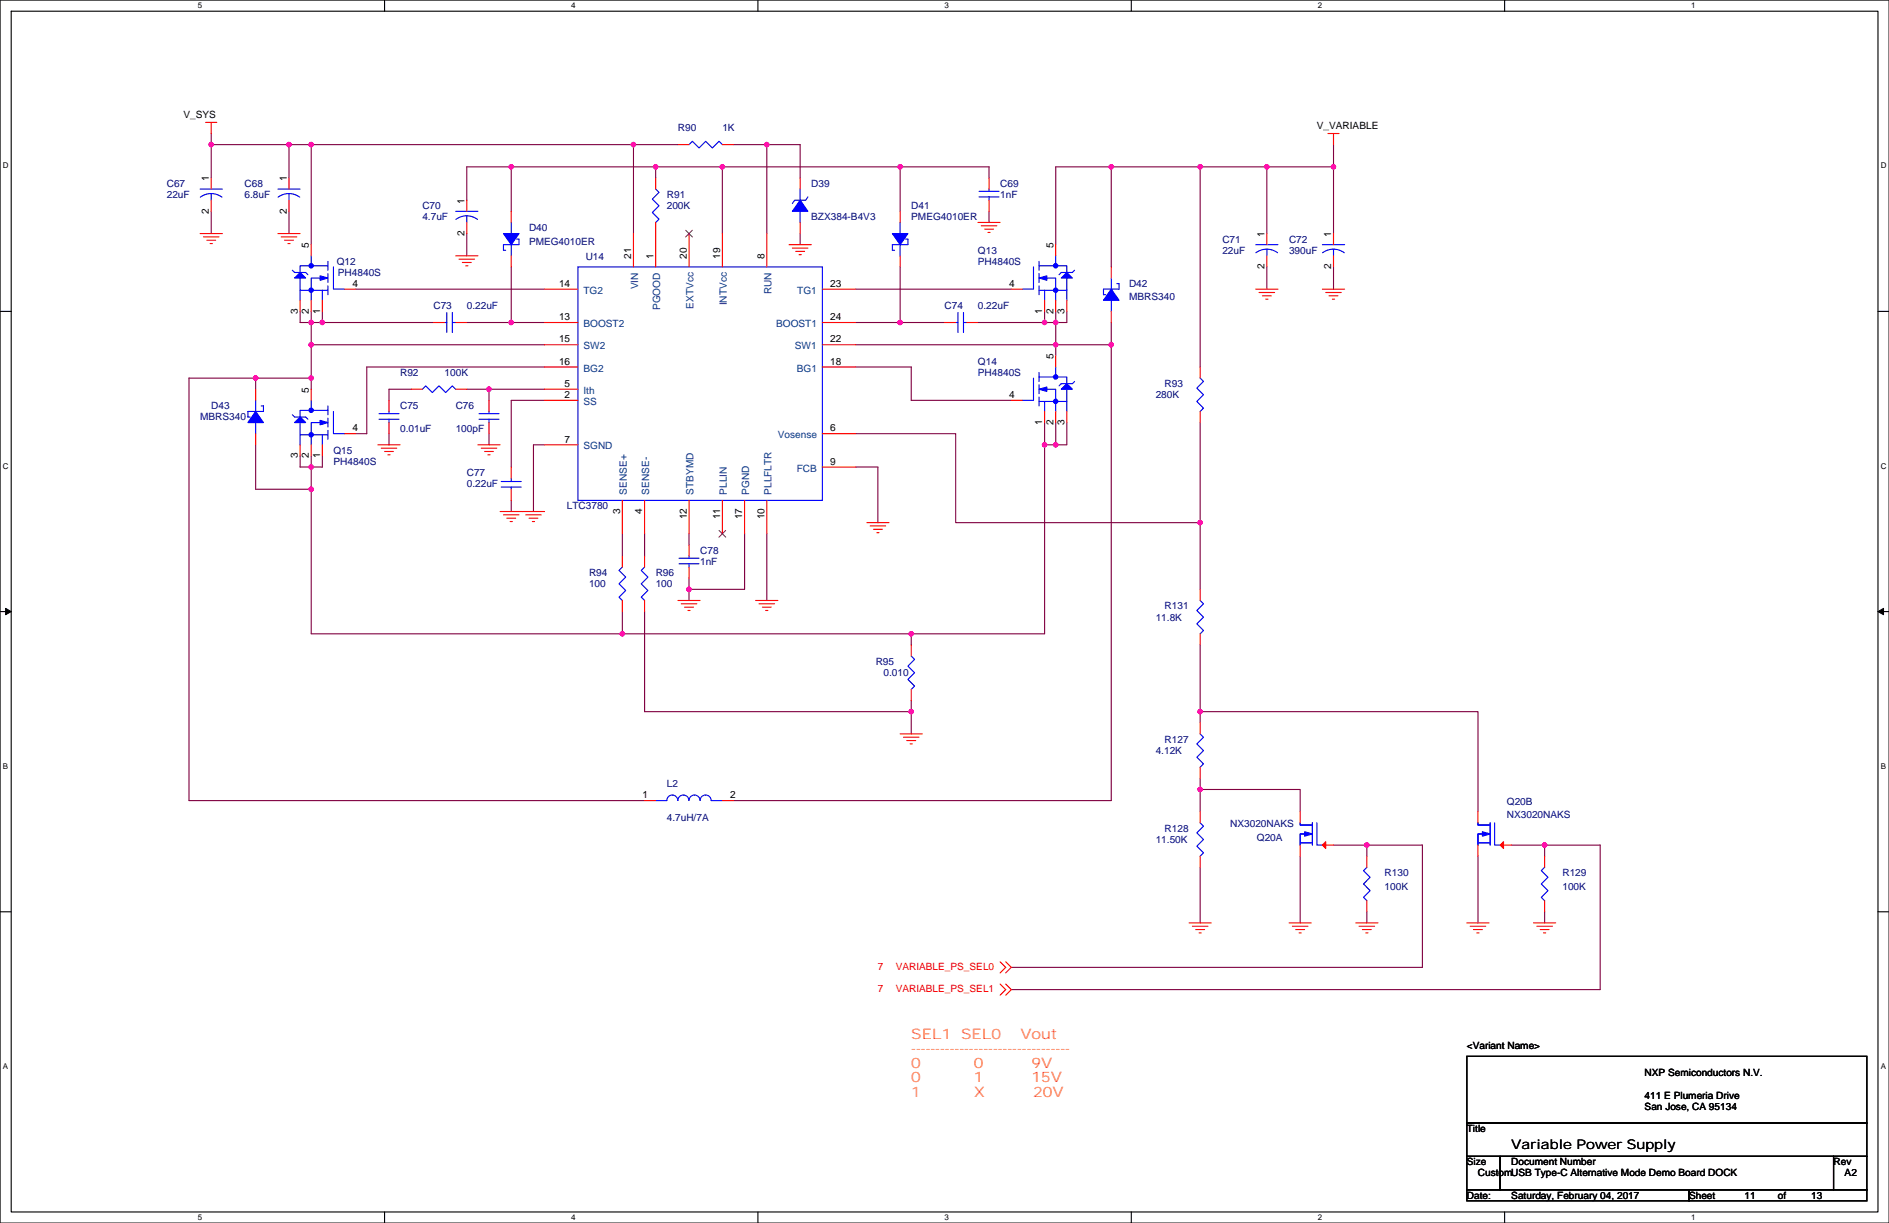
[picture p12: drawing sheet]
<svg xmlns="http://www.w3.org/2000/svg" width="432mm" height="279mm" viewBox="0 0 432 279" stroke-linecap="round" stroke-linejoin="round" font-family="sans-serif">
<path d="M0 0h431.8v279.4h-431.8zM2.6 2.6h426.7v274.3h-426.7z" fill="none" stroke="#000" stroke-width=".25"/>
<g fill="#fff">
<path d="M45.2 .3h1v2h-1z"/>
<path d="M45.2 277.1h1v2.1h-1z"/>
</g>
<path d="M87.9 0v2.6M87.9 276.9v2.5" fill="none" stroke="#000" stroke-width=".25"/>
<g fill="#fff">
<path d="M130.6 .3h1v2h-1z"/>
<path d="M130.6 277.1h1v2.1h-1z"/>
</g>
<path d="M173.2 0v2.6M173.2 276.9v2.5" fill="none" stroke="#000" stroke-width=".25"/>
<g fill="#fff">
<path d="M215.9 .3h1v2h-1z"/>
<path d="M215.9 277.1h1v2.1h-1z"/>
</g>
<path d="M258.6 0v2.6M258.6 276.9v2.5" fill="none" stroke="#000" stroke-width=".25"/>
<g fill="#fff">
<path d="M301.3 .3h1v2h-1z"/>
<path d="M301.3 277.1h1v2.1h-1z"/>
</g>
<path d="M343.9 0v2.6M343.9 276.9v2.5" fill="none" stroke="#000" stroke-width=".25"/>
<g fill="#fff">
<path d="M386.6 .3h1v2h-1z"/>
<path d="M386.6 277.1h1v2.1h-1z"/>
<path d="M.7 36.9h1.2v2h-1.2z"/>
<path d="M429.9 36.9h1.3v2h-1.3z"/>
<path d="M.7 105.4h1.2v2.1h-1.2z"/>
<path d="M429.9 105.4h1.3v2.1h-1.3z"/>
</g>
<path d="M0 71.1h2.6M429.3 71.1h2.5" fill="none" stroke="#000" stroke-width=".25"/>
<g fill="#fff">
<path d="M.7 174h1.2v2h-1.2z"/>
<path d="M429.9 174h1.2v2h-1.2z"/>
</g>
<path d="M0 139.7h2.6M429.3 139.7h2.5" fill="none" stroke="#000" stroke-width=".25"/>
<path d="M1.3 139l1.3 .7-1.3 .7zM429.3 139.7l1.3-.7v1.4z" fill="#000" stroke="#000" stroke-width=".23"/>
<g fill="#fff">
<path d="M.7 242.6h1.2v2h-1.2z"/>
<path d="M429.9 242.6h1.2v2h-1.2z"/>
</g>
<path d="M0 208.3h2.6M429.3 208.3h2.5M335.3 241.3h91.4v15.3h-91.4zM335.3 256.6h91.4v7.6h-91.4zM335.3 271.8h50.8v2.5h-50.8zM335.3 264.2h7.6v7.6h-7.6zM342.9 264.2h76.2v7.6h-76.2zM386.1 271.8h40.6v2.5h-40.6zM419.1 264.2h7.6v7.6h-7.6z" fill="none" stroke="#000" stroke-width=".25"/>
<g fill="none" stroke="#800040" stroke-width=".25">
<path d="M48.3 30.5v2.5M48.3 33v7.7M48.3 33h17.8M66.1 33h5M66.1 33v7.7M71.1 33v22.9M71.1 33h73.7v20.4M116.9 38.1v10.2M116.9 38.1h-10.2v7.6M116.9 38.1h33M144.8 33h10.2M149.9 38.1v2.6"/>
<path d="M149.9 38.1h15.2M165.1 38.1v15.3M165.1 38.1h40.7M167.7 33h7.6M175.3 33h7.6v7.7M175.3 33v20.4M205.8 38.1h20.3v2.6M205.8 38.1v10.2M254 38.1h20.3M254 38.1h-12.7v17.8M254 38.1v22.9M274.3 38.1v45.7"/>
<path d="M274.3 38.1h15.3M289.6 38.1v15.3M289.6 38.1h15.2M304.8 38.1v15.3M304.8 33v5.1M48.3 48.3v5.1M66.1 48.3v5.1M106.7 53.4v5M182.9 53.4v2.5M226.1 48.3v2.5M68.6 71.1v2.6h2.5M71.1 71.1v2.6"/>
<path d="M71.1 78.8h53.4M71.1 73.7h2.6M71.1 73.7v5.1M71.1 78.8v7.6M73.7 73.7h25.4M73.7 71.1v2.6M81.3 66.1h43.2M106.7 73.7h10.2M116.9 73.7h7.6M116.9 61v12.7M195.6 78.8h45.7M195.6 73.7h10.2"/>
<path d="M195.6 66.1h35.6M205.8 73.7h10.1M205.8 61v12.7M223.5 73.7h15.3M238.8 71.1v2.6M238.8 73.7h2.5M241.3 71.1v2.6M241.3 78.8h12.7M241.3 78.8v2.5M241.3 73.7v5.1M243.9 71.1v2.6h-2.6M254 78.8v104.1h-86.3"/>
<path d="M254 73.7v5.1M289.6 61v5.1M304.8 61v5.1M58.4 86.4h12.7M58.4 86.4v2.5M58.4 86.4h-15.2v96.5h104.1M71.1 86.4v2.5M88.9 99.1v2.5M94 88.9h-5.1v2.6M106.7 88.9h5.1M111.8 99.1v2.5M111.8 88.9v2.6"/>
<path d="M111.8 88.9h12.7M124.5 83.8h-40.7v15.3h-2.5M124.5 91.5h-7.6v15.2M195.6 83.8h12.7v7.7h22.9M195.6 99.1h22.9v20.3h55.8M238.8 96.5v5.1M241.3 96.5v5.1M243.9 96.5v5.1h-2.6M274.3 96.5v22.9M58.4 101.6v10.2h12.7M68.6 104.2v2.5h2.5M71.1 111.8v33h71.2"/>
<path d="M71.1 104.2v2.5M71.1 106.7v5.1M73.7 104.2v2.5h-2.6M116.9 114.3v2.6M124.5 101.6h-2.6v15.3M195.6 106.7h5.1v12.7M238.8 101.6v43.2h-30.5M238.8 101.6h2.5M274.3 119.4v15.2M142.3 139.7v5.1M142.3 121.9v5.1M147.3 139.7v22.9h61"/>
<path d="M147.3 121.9v5.1M157.5 121.9v2.6M157.5 132.1v2.5M157.5 134.6v2.6M170.2 121.9v12.7h-12.7M175.3 121.9v15.3M142.3 144.8h66M208.3 144.8v2.5M274.3 147.3v15.3M208.3 160v2.6M208.3 162.6v5.1M274.3 177.8v2.6"/>
<path d="M274.3 162.6h63.5v22.8M274.3 162.6v2.5M274.3 180.4h22.9v5M274.3 198.1v12.7M274.3 180.4v5M297.2 195.6v15.2M304.8 193.1h7.6M312.4 193.1v2.5M312.4 193.1h12.7v27.9h-93.9M337.8 195.6v15.2M345.5 193.1h7.6M353.1 193.1v2.5"/>
<path d="M353.1 193.1h12.7v33h-134.6M312.4 208.3v2.5M353.1 208.3v2.5"/>
</g>
<g fill="#f0f" stroke="#f0f" stroke-width=".25">
<circle cx="71.1" cy="73.7" r=".5"/>
<circle cx="71.1" cy="78.7" r=".5"/>
<circle cx="71.1" cy="86.4" r=".5"/>
<circle cx="144.8" cy="33" r=".5"/>
<circle cx="71.1" cy="33" r=".5"/>
<circle cx="58.4" cy="86.4" r=".5"/>
<circle cx="254" cy="78.7" r=".5"/>
<circle cx="116.8" cy="73.7" r=".5"/>
<circle cx="116.8" cy="38.1" r=".5"/>
<circle cx="208.3" cy="144.8" r=".5"/>
<circle cx="157.5" cy="134.6" r=".5"/>
<circle cx="66" cy="33" r=".5"/>
<circle cx="48.3" cy="33" r=".5"/>
<circle cx="208.3" cy="162.6" r=".5"/>
<circle cx="111.8" cy="88.9" r=".5"/>
<circle cx="71.1" cy="111.8" r=".5"/>
<circle cx="241.3" cy="73.7" r=".5"/>
<circle cx="241.3" cy="78.7" r=".5"/>
<circle cx="205.7" cy="73.7" r=".5"/>
<circle cx="205.7" cy="38.1" r=".5"/>
<circle cx="254" cy="38.1" r=".5"/>
<circle cx="274.3" cy="38.1" r=".5"/>
<circle cx="165.1" cy="38.1" r=".5"/>
<circle cx="149.9" cy="38.1" r=".5"/>
<circle cx="238.8" cy="73.7" r=".5"/>
<circle cx="241.3" cy="101.6" r=".5"/>
<circle cx="238.8" cy="101.6" r=".5"/>
<circle cx="175.3" cy="33" r=".5"/>
<circle cx="289.6" cy="38.1" r=".5"/>
<circle cx="73.7" cy="73.7" r=".5"/>
<circle cx="71.1" cy="106.7" r=".5"/>
<circle cx="304.8" cy="38.1" r=".5"/>
<circle cx="274.3" cy="119.4" r=".5"/>
<circle cx="312.4" cy="193" r=".5"/>
<circle cx="353.1" cy="193" r=".5"/>
<circle cx="274.3" cy="180.3" r=".5"/>
<circle cx="274.3" cy="162.6" r=".5"/>
<circle cx="142.2" cy="144.8" r=".5"/>
</g>
<g fill="none" stroke="#f00" stroke-width=".25">
<path d="M47 28h2.6M48.3 28v2.5M155 33h2.5M165.1 33h2.6M303.6 30.5h2.5M304.8 30.5v2.5M45.7 53.4h5.1M46.5 54.1h3.6M47.3 54.9h2M48 55.6h.5M48.3 40.7v2.5M48.3 45.7v2.6"/>
<path d="M63.5 53.4h5.1M64.3 54.1h3.5M65 54.9h2.1M65.8 55.6h.5M66.1 40.7v2.5M66.1 45.7v2.6M71.1 55.9v2.5M104.2 58.4h5M104.9 59.2h3.6M105.7 60h2M106.7 45.7v2.6M106.7 50.8v2.6"/>
<path d="M116.9 48.3v2.5M116.9 58.4v2.6M144.8 53.4v7.6M149.9 50.8v10.2M149.9 40.7v2.5M157.5 53.4v7.6M165.1 53.4v7.6M175.3 53.4v7.6M180.4 55.9h5M181.1 56.7h3.6M181.9 57.4h2M182.6 58.2h.6"/>
<path d="M182.9 50.8v2.6M182.9 40.7v2.5M205.8 48.3v2.5M205.8 58.4v2.6M223.5 50.8h5.1M224.3 51.6h3.6M225.1 52.3h2M225.8 53.1h.5M226.1 40.7v2.5M226.1 45.7v2.6M241.3 55.9v2.5M289.6 53.4v2.5"/>
<path d="M289.6 58.4v2.6M304.8 53.4v2.5M304.8 58.4v2.6M68.6 68.6v2.5M71.1 68.6v2.5M73.7 68.6v2.5M78.8 66.1h2.5M99.1 73.7h2.5M104.2 73.7h2.5M106.4 60.7h.6M124.5 78.8h7.6M124.5 66.1h7.6"/>
<path d="M124.5 73.7h7.6M188 73.7h7.6M188 66.1h7.6M188 78.8h7.6M215.9 73.7h2.6M221 73.7h2.5M231.2 66.1h2.5M238.8 68.6v2.5M241.3 68.6v2.5M243.9 68.6v2.5M254 71.1v2.6M254 61v2.5"/>
<path d="M287 66.1h5.1M287.8 66.8h3.6M288.6 67.6h2M289.3 68.3h.5M302.3 66.1h5.1M303 66.8h3.6M303.8 67.6h2M304.6 68.3h.5M58.4 99.1v2.5M58.4 88.9v2.6M71.1 88.9v2.6M78.8 99.1h2.5"/>
<path d="M88.9 91.5v2.5M88.9 96.5v2.6M94 88.9h2.5M104.2 88.9h2.5M111.8 91.5v2.5M111.8 96.5v2.6M124.5 91.5h7.6M124.5 88.9h7.6M124.5 83.8h7.6M188 99.1h7.6M188 83.8h7.6M231.2 91.5h2.5"/>
<path d="M238.8 94v2.5M241.3 81.3v2.5M241.3 94v2.5M243.9 94v2.5M274.3 94v2.5M274.3 83.8v2.6M68.6 101.6v2.6M71.1 101.6v2.6M73.7 101.6v2.6M86.4 101.6h5.1M87.1 102.4h3.6M87.9 103.1h2"/>
<path d="M88.7 103.9h.5M109.2 101.6h5.1M110 102.4h3.6M110.8 103.1h2M111.5 103.9h.5M114.3 116.9h10.2M115.1 117.6h3.5M115.8 118.4h2.1M116.6 119.1h.5M116.9 111.8v2.5M116.9 106.7v2.5M120.2 117.6h3.5"/>
<path d="M120.9 118.4h2.1M121.7 119.1h.5M124.5 101.6h7.6M142.3 114.3v7.6M147.3 114.3v7.6M157.5 114.3v7.6M165.1 114.3v7.6M170.2 114.3v7.6M175.3 114.3v7.6M188 106.7h7.6M198.1 119.4h5.1M142.3 127v2.6"/>
<path d="M142.3 137.2v2.5M147.3 127v2.6M147.3 137.2v2.5M155 137.2h5M155.7 137.9h3.6M156.5 138.7h2M157.2 139.5h.6M157.5 124.5v2.5M157.5 129.6v2.5M172.7 137.2h5.1M173.5 137.9h3.6M174.3 138.7h2"/>
<path d="M175 139.5h.5M198.9 120.2h3.6M199.7 120.9h2M200.4 121.7h.5M274.3 134.6v2.6M208.3 157.5v2.5M208.3 147.3v2.6M274.3 144.8v2.5M205.8 167.7h5M206.5 168.4h3.6M207.3 169.2h2M208 169.9h.6"/>
<path d="M274.3 175.3v2.5M274.3 165.1v2.6M147.3 182.9h2.6M165.1 182.9h2.6M274.3 195.6v2.5M274.3 185.4v2.6M297.2 193.1v2.5M297.2 185.4v2.6M302.3 193.1h2.5M312.4 195.6v2.5M337.8 185.4v2.6M337.8 193.1v2.5"/>
<path d="M342.9 193.1h2.6M353.1 195.6v2.5M228.6 219.7l1.3 1.3-1.3 1.3M229.9 219.7l1.3 1.3-1.3 1.3M271.8 210.8h5.1M272.6 211.6h3.5M273.3 212.4h2.1M274.1 213.1h.5M294.7 210.8h5M295.4 211.6h3.6M296.2 212.4h2M296.9 213.1h.6"/>
<path d="M309.9 210.8h5.1M310.7 211.6h3.5M311.4 212.4h2.1M312.2 213.1h.5M312.4 205.8v2.5M335.3 210.8h5.1M336.1 211.6h3.5M336.8 212.4h2.1M337.6 213.1h.5M350.5 210.8h5.1M351.3 211.6h3.6M352.1 212.4h2"/>
<path d="M352.8 213.1h.5M353.1 205.8v2.5M228.6 224.8l1.3 1.3-1.3 1.3M229.9 224.8l1.3 1.3-1.3 1.3"/>
</g>
<g fill="none" stroke="#00f" stroke-width=".25">
<path d="M157.5 33l.8-.7 1.5 1.5 1.5-1.5 1.5 1.5 1.6-1.5 .7 .7M45.7 43.2h5.1M45.8 45a4.1 4.1 0 0 1 4.9 0M48.3 44.2v1.5M63.5 43.2h5.1M63.6 45a4.1 4.1 0 0 1 4.9 0M66.1 44.2v1.5M71.1 58.4v2.3M75 59.7v2M104.2 48.3h5M104.2 50.1a4.1 4.1 0 0 1 5 0M106.7 49.3v1.5"/>
<path d="M116.9 50.8v2.6M116.9 55.9v2.5M118.1 54.6h.5v1.3h-3.5v1.3h.5M149.9 43.2l.7 .8-1.5 1.5 1.5 1.5-1.5 1.5 1.5 1.6-.7 .7M182.9 48.3v2.5M182.9 43.2v2.5M184.7 45l-.5 .7h-2.6l-.5 .8M205.8 50.8v2.6M205.8 55.9v2.5M207 54.6h.5v1.3h-3.5v1.3h.5M223.8 45h4.6M223.8 43.7h4.6"/>
<path d="M226.1 43.2v.5M226.1 45v.7M237.5 59.7v2M241.3 58.4v2.3M287 55.9h5.1M287.1 57.7a4.1 4.1 0 0 1 4.9 0M289.6 56.9v1.5M302.3 55.9h5.1M302.3 57.7a4.1 4.1 0 0 1 5 0M304.8 56.9v1.5M66.8 61.7l.5 .6h2.6l.5 .5M68.6 63.5v2.8h6.4"/>
<path d="M68.6 66.3v2.3M71.1 66.1v2.5M73.7 63.5h-2.6v2.8M73.7 66.3v2.3M75 65.3v2M75 62.5v2M75 60.7h-6.4v1.6M76.2 61v5.1h2.6M101.6 73.7h.5M102.1 71.4v4.6M103.4 71.4v4.6M103.4 73.7h.8"/>
<path d="M132.1 61h55.9v53.3h-55.9zM218.5 73.7h.5M219 71.4v4.6M220.2 71.4v4.6M220.2 73.7h.8M236.2 61v5.1h-2.5M237.5 65.3v2M237.5 62.5v2M237.5 60.7h6.4v1.6M238.8 63.5h2.5v2.8M238.8 66.3v2.3M241.3 66.1v2.5"/>
<path d="M243.9 63.5v2.8h-6.4M243.9 66.3v2.3M245.6 61.7l-.5 .6h-2.5l-.5 .5M254 68.6v2.5M254 63.5v2.6M255.3 64.8h.5v1.3h-3.6v1.2h.6M58.4 96.5v2.6M58.4 91.5v2.5M59.7 92.7h.5v1.3h-3.5v1.3h.5M66.8 94.8l.5 .5h2.6l.5 .5M68.6 96.5v2.8h6.4M68.6 99.3v2.3"/>
<path d="M71.1 91.5v2.2M71.1 99.1v2.5M73.7 96.5h-2.6v2.8M73.7 99.3v2.3M75 98.3v2.1M75 95.5v2.1M75 92.7v2.1M75 93.7h-6.4v1.6M76.2 94v5.1h2.6M86.6 95.8h4.6M86.6 94.5h4.6M88.9 94v.5"/>
<path d="M88.9 95.8v.7M96.5 88.9l.8-.7 1.5 1.5 1.6-1.5 1.5 1.5 1.5-1.5 .8 .7M109.5 95.8h4.6M109.5 94.5h4.6M111.8 94v.5M111.8 95.8v.7M236.2 86.4v5.1h-2.5M237.5 90.7v2M237.5 87.9v2M237.5 85.1v2M237.5 86.1h6.4v1.6M238.8 88.9h2.5v2.8"/>
<path d="M238.8 91.7v2.3M241.3 83.8v2.3M241.3 91.5v2.5M243.9 88.9v2.8h-6.4M243.9 91.7v2.3M245.6 87.1l-.5 .6h-2.5l-.5 .5M274.3 86.4l.8 .7-1.5 1.6 1.5 1.5-1.5 1.5 1.5 1.5-.8 .8M114.6 110h4.5M114.6 111.3h4.5M116.9 111.3v.5M116.9 109.2v.8M142.3 129.6l-.8 .7 1.5 1.5-1.5 1.6 1.5 1.5-1.5 1.5 .8 .8"/>
<path d="M147.3 129.6l-.7 .7 1.5 1.5-1.5 1.6 1.5 1.5-1.5 1.5 .7 .8M155.2 128.8h4.6M155.2 127.5h4.6M157.5 127v.5M157.5 128.8v.8M274.3 137.2l.8 .7-1.5 1.6 1.5 1.5-1.5 1.5 1.5 1.5-.8 .8M208.3 149.9l.8 .7-1.6 1.6 1.6 1.5-1.6 1.5 1.6 1.5-.8 .8M274.3 167.7l.8 .7-1.5 1.5 1.5 1.6-1.5 1.5 1.5 1.5-.8 .8M149.9 182.9h2.5M154.9 182.9a1.26 1.26 0 0 0-1.2-1.3 1.26 1.26 0 0 0-1.3 1.3M160 182.9a1.27 1.27 0 0 0-1.2-1.3 1.27 1.27 0 0 0-1.3 1.3 1.26 1.26 0 0 0-1.3-1.3 1.26 1.26 0 0 0-1.2 1.3M162.6 182.9a1.26 1.26 0 0 0-1.3-1.3 1.26 1.26 0 0 0-1.3 1.3"/>
<path d="M162.6 182.9h2.5M274.3 188l.8 .7-1.5 1.6 1.5 1.5-1.5 1.5 1.5 1.5-.8 .8M297.2 192.6h2.8M297.5 192.6h2.2M298.2 190.5h-1v2.6v-2.6h1.5M299.7 188.5h-2.5v-.5v.5h2.8M300 188v5.1M301 188v5.1h1.3M312.4 198.1l-.7 .8 1.5 1.5-1.5 1.6 1.5 1.5-1.5 1.5 .7 .8M337.8 192.6h2.8M338.1 192.6h2.3M338.9 190.5h-1.1v2.6v-2.6h1.6"/>
<path d="M340.4 188.5h-2.6v-.5v.5h2.8M340.6 188v5.1M341.7 188v5.1h1.2M353.1 198.1l-.8 .8 1.5 1.5-1.5 1.6 1.5 1.5-1.5 1.5 .8 .8"/>
</g>
<g fill="#00f" stroke="#00f" stroke-width=".25">
<path d="M243.9 62.3l1.2 1.2h-2.5z" fill-rule="evenodd"/>
<path d="M237.5 63.5l1.8-.5v1z" fill-rule="evenodd"/>
<path d="M115.1 53.4h3.5l-1.7 2.5z" fill-rule="evenodd"/>
<path d="M67.3 96.5l1.3-1.2 1.3 1.2z" fill-rule="evenodd"/>
<path d="M73.2 96l1.8 .5-1.8 .5z" fill-rule="evenodd"/>
<path d="M298.2 190l1.8 .5-1.8 .5z" fill-rule="evenodd"/>
<path d="M67.3 63.5l1.3-1.2 1.3 1.2z" fill-rule="evenodd"/>
<path d="M73.2 63l1.8 .5-1.8 .5z" fill-rule="evenodd"/>
<path d="M58.4 94l1.8 2.5h-3.5z" fill-rule="evenodd"/>
<path d="M338.9 190l1.7 .5-1.7 .5z" fill-rule="evenodd"/>
<path d="M182.9 45.7l1.8 2.6h-3.6z" fill-rule="evenodd"/>
<path d="M254 66.1l1.8 2.5h-3.6z" fill-rule="evenodd"/>
<path d="M204 53.4h3.5l-1.7 2.5z" fill-rule="evenodd"/>
<path d="M243.9 87.7l1.2 1.2h-2.5z" fill-rule="evenodd"/>
<path d="M237.5 88.9l1.8-.5v1z" fill-rule="evenodd"/>
<circle cx="241.3" cy="60.7" r=".5"/>
<circle cx="241.3" cy="66.3" r=".5"/>
<circle cx="71.1" cy="93.7" r=".5"/>
<circle cx="71.1" cy="99.3" r=".5"/>
<circle cx="71.1" cy="60.7" r=".5"/>
<circle cx="71.1" cy="66.3" r=".5"/>
<circle cx="241.3" cy="86.1" r=".5"/>
<circle cx="241.3" cy="91.7" r=".5"/>
</g>
<path d="M156.7 52.6l1.6 1.5M158.3 52.6l-1.6 1.5M164.4 121.2l1.5 1.5M165.9 121.2l-1.6 1.5" fill="none" stroke="#804000" stroke-width=".23"/>
<g fill="#f00" stroke="#f00" stroke-width=".25">
<path d="M302.3 193.1l.7-.8v1.5z"/>
<path d="M342.9 193.1l.8-.8v1.5z"/>
</g>
<g font-size="3.3" fill="#ff8000">
<text x="208.3" y="237.3">SEL1 SEL0</text>
<text x="233.2" y="237.3">Vout</text>
<text x="208.3" y="240.6">---------------------------------</text>
<text x="208.3" y="243.9">0</text>
<text x="222.6" y="243.9">0</text>
<text x="235.8" y="243.9">9V</text>
<text x="208.3" y="247.2">0</text>
<text x="208.3" y="250.5">1</text>
<text x="222.6" y="247.2">1</text>
<text x="222.6" y="250.5">X</text>
<text x="235.8" y="247.2">15V</text>
<text x="236.2" y="250.5">20V</text>
</g>
<text font-size="3" x="345.5" y="262.4">Variable Power Supply</text>
<g font-size="2.3">
<text x="41.9" y="27">V_SYS</text>
<text x="301" y="29.5">V_VARIABLE</text>
<text x="47.8" y="41.4" transform="rotate(-90 47.8 41.4)">1</text>
<text x="65.5" y="41.4" transform="rotate(-90 65.5 41.4)">1</text>
<text x="106.2" y="46.5" transform="rotate(-90 106.2 46.5)">1</text>
<text x="47.8" y="48.8" transform="rotate(-90 47.8 48.8)">2</text>
<text x="65.5" y="48.8" transform="rotate(-90 65.5 48.8)">2</text>
<text x="106.2" y="53.9" transform="rotate(-90 106.2 53.9)">2</text>
<text x="70.6" y="56.7" transform="rotate(-90 70.6 56.7)">5</text>
<text x="144.3" y="59.2" transform="rotate(-90 144.3 59.2)">21</text>
<text x="149.4" y="59.2" transform="rotate(-90 149.4 59.2)">1</text>
<text x="157" y="59.2" transform="rotate(-90 157 59.2)">20</text>
<text x="164.6" y="59.2" transform="rotate(-90 164.6 59.2)">19</text>
<text x="174.8" y="59.2" transform="rotate(-90 174.8 59.2)">8</text>
<text x="240.8" y="56.7" transform="rotate(-90 240.8 56.7)">5</text>
<text x="289.1" y="54.1" transform="rotate(-90 289.1 54.1)">1</text>
<text x="304.3" y="54.1" transform="rotate(-90 304.3 54.1)">1</text>
<text x="80.5" y="65.5">4</text>
<text x="127.8" y="65.5">14</text>
<text x="189.8" y="65.5">23</text>
<text x="230.7" y="65.5">4</text>
<text x="289.1" y="61.5" transform="rotate(-90 289.1 61.5)">2</text>
<text x="304.3" y="61.5" transform="rotate(-90 304.3 61.5)">2</text>
<text x="68.1" y="71.7" transform="rotate(-90 68.1 71.7)">3</text>
<text x="70.6" y="71.7" transform="rotate(-90 70.6 71.7)">2</text>
<text x="73.2" y="71.7" transform="rotate(-90 73.2 71.7)">1</text>
<text x="238.3" y="71.7" transform="rotate(-90 238.3 71.7)">1</text>
<text x="240.8" y="71.7" transform="rotate(-90 240.8 71.7)">2</text>
<text x="243.3" y="71.7" transform="rotate(-90 243.3 71.7)">3</text>
<text x="127.8" y="73.2">13</text>
<text x="189.8" y="73.2">24</text>
<text x="127.8" y="83.3">16</text>
<text x="127.8" y="78.2">15</text>
<text x="189.8" y="78.2">22</text>
<text x="189.8" y="83.3">18</text>
<text x="240.8" y="82.1" transform="rotate(-90 240.8 82.1)">5</text>
<text x="70.6" y="89.7" transform="rotate(-90 70.6 89.7)">5</text>
<text x="129.1" y="88.4">5</text>
<text x="129.1" y="90.9">2</text>
<text x="230.7" y="90.9">4</text>
<text x="80.5" y="98.6">4</text>
<text x="129.1" y="101.1">7</text>
<text x="189.8" y="98.6">6</text>
<text x="238.3" y="97.1" transform="rotate(-90 238.3 97.1)">1</text>
<text x="240.8" y="97.1" transform="rotate(-90 240.8 97.1)">2</text>
<text x="243.3" y="97.1" transform="rotate(-90 243.3 97.1)">3</text>
<text x="68.1" y="104.7" transform="rotate(-90 68.1 104.7)">3</text>
<text x="70.6" y="104.7" transform="rotate(-90 70.6 104.7)">2</text>
<text x="73.2" y="104.7" transform="rotate(-90 73.2 104.7)">1</text>
<text x="189.8" y="106.2">9</text>
<text x="141.7" y="117.4" transform="rotate(-90 141.7 117.4)">3</text>
<text x="146.8" y="117.4" transform="rotate(-90 146.8 117.4)">4</text>
<text x="157" y="118.7" transform="rotate(-90 157 118.7)">12</text>
<text x="164.6" y="118.7" transform="rotate(-90 164.6 118.7)">11</text>
<text x="169.7" y="118.7" transform="rotate(-90 169.7 118.7)">17</text>
<text x="174.8" y="118.7" transform="rotate(-90 174.8 118.7)">10</text>
<text x="146.8" y="182.4">1</text>
<text x="166.9" y="182.4">2</text>
<text x="335.3" y="239.6">&lt;Variant Name&gt;</text>
<text x="375.9" y="245.9">NXP Semiconductors N.V.</text>
<text x="375.9" y="251">411 E Plumeria Drive</text>
<text x="375.9" y="253.5">San Jose, CA 95134</text>
<text x="335.3" y="258.6">Title</text>
<text x="335.3" y="266.2">Size</text>
<text x="337.8" y="268.8">CustomUSB Type-C Alternative Mode Demo Board DOCK</text>
<text x="345.5" y="266.2">Document Number</text>
<text x="419.1" y="266.2">Rev</text>
<text x="421.7" y="268.8">A2</text>
<text x="335.3" y="273.9">Date:</text>
<text x="345.5" y="273.9">Saturday, February 04, 2017</text>
<text x="386.1" y="273.9">Sheet</text>
<text x="398.8" y="273.9">11</text>
<text x="406.4" y="273.9">of</text>
<text x="414" y="273.9">13</text>
</g>
<g font-size="2.3" fill="#000080">
<text x="155" y="30">R90</text>
<text x="165.1" y="30">1K</text>
<text x="38.1" y="42.7">C67</text>
<text x="38.1" y="45.3">22uF</text>
<text x="55.9" y="42.7">C68</text>
<text x="55.9" y="45.3">6.8uF</text>
<text x="96.5" y="47.8">C70</text>
<text x="152.4" y="45.3">R91</text>
<text x="152.4" y="47.8">200K</text>
<text x="185.4" y="42.7">D39</text>
<text x="208.3" y="47.8">D41</text>
<text x="228.6" y="42.7">C69</text>
<text x="228.6" y="45.3">1nF</text>
<text x="96.5" y="50.3">4.7uF</text>
<text x="120.9" y="52.9">D40</text>
<text x="185.4" y="50.3">BZX384-B4V3</text>
<text x="208.3" y="50.3">PMEG4010ER</text>
<text x="120.9" y="55.9">PMEG4010ER</text>
<text x="133.9" y="59.5">U14</text>
<text x="223.5" y="58">Q13</text>
<text x="279.4" y="55.4">C71</text>
<text x="279.4" y="58">22uF</text>
<text x="294.7" y="55.4">C72</text>
<text x="294.7" y="58">390uF</text>
<text x="77" y="60.5">Q12</text>
<text x="77.2" y="63">PH4840S</text>
<text x="223.5" y="60.5">PH4840S</text>
<text x="258.1" y="65.6">D42</text>
<text x="99.1" y="70.7">C73</text>
<text x="106.7" y="70.7">0.22uF</text>
<text x="215.9" y="70.7">C74</text>
<text x="223.5" y="70.7">0.22uF</text>
<text x="258.1" y="68.6">MBRS340</text>
<text x="223.5" y="83.4">Q14</text>
<text x="91.5" y="85.9">R92</text>
<text x="101.6" y="85.9">100K</text>
<text x="223.5" y="85.9">PH4840S</text>
<text x="266.2" y="88.4">R93</text>
<text x="48.3" y="93.5">D43</text>
<text x="91.5" y="93.5">C75</text>
<text x="104.2" y="93.5">C76</text>
<text x="264.2" y="91">280K</text>
<text x="45.7" y="96.1">MBRS340</text>
<text x="91.5" y="98.6">0.01uF</text>
<text x="104.2" y="98.6">100pF</text>
<text x="76.2" y="103.7">Q15</text>
<text x="76.2" y="106.2">PH4840S</text>
<text x="106.7" y="108.8">C77</text>
<text x="106.7" y="111.3">0.22uF</text>
<text x="129.6" y="116.4">LTC3780</text>
<text x="134.6" y="131.6">R94</text>
<text x="149.9" y="131.6">R96</text>
<text x="160" y="126.5">C78</text>
<text x="160" y="129.1">1nF</text>
<text x="134.6" y="134.2">100</text>
<text x="149.9" y="134.2">100</text>
<text x="264.2" y="141.8">11.8K</text>
<text x="266.2" y="139.2">R131</text>
<text x="200.2" y="151.9">R95</text>
<text x="202" y="154.5">0.010</text>
<text x="264.2" y="172.3">4.12K</text>
<text x="266.2" y="169.7">R127</text>
<text x="152.4" y="179.9">L2</text>
<text x="344.4" y="183.9">Q20B</text>
<text x="152.4" y="187.5">4.7uH/7A</text>
<text x="266.2" y="190">R128</text>
<text x="281.2" y="189">NX3020NAKS</text>
<text x="344.4" y="187">NX3020NAKS</text>
<text x="264.2" y="192.6">11.50K</text>
<text x="287.3" y="192.1">Q20A</text>
<text x="316.5" y="200.2">R130</text>
<text x="316.5" y="203.2">100K</text>
<text x="357.1" y="200.2">R129</text>
<text x="357.1" y="203.2">100K</text>
</g>
<g font-size="2.3" fill="#004080">
<text x="133.4" y="67.1">TG2</text>
<text x="145.9" y="66.1" transform="rotate(-90 145.9 66.1)">VIN</text>
<text x="150.9" y="70.9" transform="rotate(-90 150.9 70.9)">PGOOD</text>
<text x="158.6" y="70.6" transform="rotate(-90 158.6 70.6)">EXTVcc</text>
<text x="166.2" y="69.8" transform="rotate(-90 166.2 69.8)">INTVcc</text>
<text x="176.3" y="67.3" transform="rotate(-90 176.3 67.3)">RUN</text>
<text x="182.2" y="67.1">TG1</text>
<text x="133.4" y="74.7">BOOST2</text>
<text x="177.4" y="74.7">BOOST1</text>
<text x="133.4" y="79.8">SW2</text>
<text x="181.7" y="79.8">SW1</text>
<text x="133.4" y="90">Ith</text>
<text x="133.4" y="84.9">BG2</text>
<text x="182.1" y="84.9">BG1</text>
<text x="133.4" y="92.5">SS</text>
<text x="177.8" y="100.1">Vosense</text>
<text x="133.4" y="102.7">SGND</text>
<text x="182.1" y="107.7">FCB</text>
<text x="143.3" y="113.1" transform="rotate(-90 143.3 113.1)">SENSE+</text>
<text x="148.4" y="113.1" transform="rotate(-90 148.4 113.1)">SENSE-</text>
<text x="158.6" y="113.1" transform="rotate(-90 158.6 113.1)">STBYMD</text>
<text x="166.2" y="113.1" transform="rotate(-90 166.2 113.1)">PLLIN</text>
<text x="171.3" y="113.1" transform="rotate(-90 171.3 113.1)">PGND</text>
<text x="176.3" y="113.1" transform="rotate(-90 176.3 113.1)">PLLFLTR</text>
</g>
<g font-size="2.3" fill="#f00">
<text x="200.7" y="221.5">7</text>
<text x="204.7" y="221.5">VARIABLE_PS_SEL0</text>
<text x="200.7" y="226.6">7</text>
<text x="204.7" y="226.6">VARIABLE_PS_SEL1</text>
</g>
<g font-size="1.8">
<text x="45.2" y="1.9">5</text>
<text x="130.6" y="1.9">4</text>
<text x="215.9" y="1.9">3</text>
<text x="301.3" y="1.9">2</text>
<text x="386.6" y="1.9">1</text>
<text x=".7" y="38.5">D</text>
<text x="429.9" y="38.5">D</text>
<text x=".7" y="107.1">C</text>
<text x="429.9" y="107.1">C</text>
<text x=".7" y="175.6">B</text>
<text x="429.9" y="175.6">B</text>
<text x=".7" y="244.2">A</text>
<text x="429.9" y="244.2">A</text>
<text x="45.2" y="278.8">5</text>
<text x="130.6" y="278.8">4</text>
<text x="215.9" y="278.8">3</text>
<text x="301.3" y="278.8">2</text>
<text x="386.6" y="278.8">1</text>
</g>
</svg>
